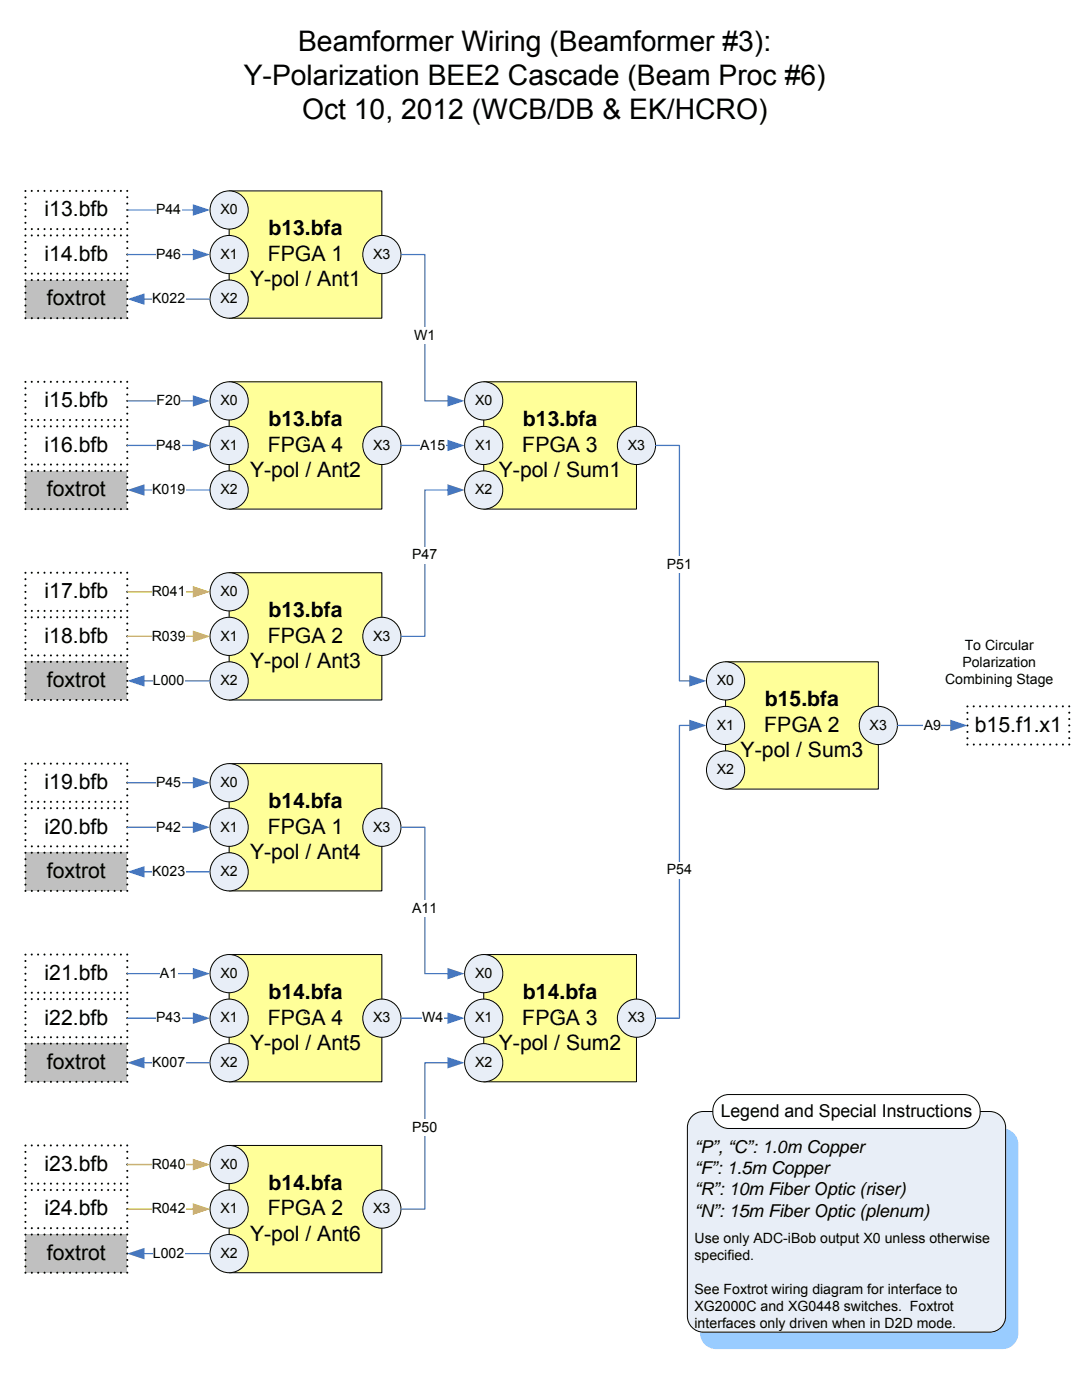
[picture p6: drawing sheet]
<svg xmlns="http://www.w3.org/2000/svg" width="216mm" height="279mm" viewBox="0 0 216 279" stroke-linecap="round" stroke-linejoin="round" font-family="sans-serif">
<path d="M45.7 38.1h30.5v25.4h-30.5z" fill="#ff9"/>
<path d="M45.7 38.1h30.5v25.4h-30.5z" fill="none" stroke="#000" stroke-width=".2"/>
<circle cx="45.7" cy="41.9" r="3.8" fill="#e8eef7"/>
<circle cx="45.7" cy="41.9" r="3.8" fill="none" stroke="#000" stroke-width=".2"/>
<circle cx="45.7" cy="59.7" r="3.8" fill="#e8eef7"/>
<circle cx="45.7" cy="59.7" r="3.8" fill="none" stroke="#000" stroke-width=".2"/>
<circle cx="45.7" cy="50.8" r="3.8" fill="#e8eef7"/>
<circle cx="45.7" cy="50.8" r="3.8" fill="none" stroke="#000" stroke-width=".2"/>
<circle cx="76.2" cy="50.8" r="3.8" fill="#e8eef7"/>
<circle cx="76.2" cy="50.8" r="3.8" fill="none" stroke="#000" stroke-width=".2"/>
<path d="M45.7 76.2h30.5v25.4h-30.5z" fill="#ff9"/>
<path d="M45.7 76.2h30.5v25.4h-30.5z" fill="none" stroke="#000" stroke-width=".2"/>
<circle cx="45.7" cy="80" r="3.8" fill="#e8eef7"/>
<circle cx="45.7" cy="80" r="3.8" fill="none" stroke="#000" stroke-width=".2"/>
<circle cx="45.7" cy="97.8" r="3.8" fill="#e8eef7"/>
<circle cx="45.7" cy="97.8" r="3.8" fill="none" stroke="#000" stroke-width=".2"/>
<circle cx="45.7" cy="88.9" r="3.8" fill="#e8eef7"/>
<circle cx="45.7" cy="88.9" r="3.8" fill="none" stroke="#000" stroke-width=".2"/>
<circle cx="76.2" cy="88.9" r="3.8" fill="#e8eef7"/>
<circle cx="76.2" cy="88.9" r="3.8" fill="none" stroke="#000" stroke-width=".2"/>
<path d="M45.7 114.3h30.5v25.4h-30.5z" fill="#ff9"/>
<path d="M45.7 114.3h30.5v25.4h-30.5z" fill="none" stroke="#000" stroke-width=".2"/>
<circle cx="45.7" cy="118.1" r="3.8" fill="#e8eef7"/>
<circle cx="45.7" cy="118.1" r="3.8" fill="none" stroke="#000" stroke-width=".2"/>
<circle cx="45.7" cy="135.9" r="3.8" fill="#e8eef7"/>
<circle cx="45.7" cy="135.9" r="3.8" fill="none" stroke="#000" stroke-width=".2"/>
<circle cx="45.7" cy="127" r="3.8" fill="#e8eef7"/>
<circle cx="45.7" cy="127" r="3.8" fill="none" stroke="#000" stroke-width=".2"/>
<circle cx="76.2" cy="127" r="3.8" fill="#e8eef7"/>
<circle cx="76.2" cy="127" r="3.8" fill="none" stroke="#000" stroke-width=".2"/>
<path d="M45.7 152.4h30.5v25.4h-30.5z" fill="#ff9"/>
<path d="M45.7 152.4h30.5v25.4h-30.5z" fill="none" stroke="#000" stroke-width=".2"/>
<circle cx="45.7" cy="156.2" r="3.8" fill="#e8eef7"/>
<circle cx="45.7" cy="156.2" r="3.8" fill="none" stroke="#000" stroke-width=".2"/>
<circle cx="45.7" cy="174" r="3.8" fill="#e8eef7"/>
<circle cx="45.7" cy="174" r="3.8" fill="none" stroke="#000" stroke-width=".2"/>
<circle cx="45.7" cy="165.1" r="3.8" fill="#e8eef7"/>
<circle cx="45.7" cy="165.1" r="3.8" fill="none" stroke="#000" stroke-width=".2"/>
<circle cx="76.2" cy="165.1" r="3.8" fill="#e8eef7"/>
<circle cx="76.2" cy="165.1" r="3.8" fill="none" stroke="#000" stroke-width=".2"/>
<path d="M45.7 190.5h30.5v25.4h-30.5z" fill="#ff9"/>
<path d="M45.7 190.5h30.5v25.4h-30.5z" fill="none" stroke="#000" stroke-width=".2"/>
<circle cx="45.7" cy="194.3" r="3.8" fill="#e8eef7"/>
<circle cx="45.7" cy="194.3" r="3.8" fill="none" stroke="#000" stroke-width=".2"/>
<circle cx="45.7" cy="212.1" r="3.8" fill="#e8eef7"/>
<circle cx="45.7" cy="212.1" r="3.8" fill="none" stroke="#000" stroke-width=".2"/>
<circle cx="45.7" cy="203.2" r="3.8" fill="#e8eef7"/>
<circle cx="45.7" cy="203.2" r="3.8" fill="none" stroke="#000" stroke-width=".2"/>
<circle cx="76.2" cy="203.2" r="3.8" fill="#e8eef7"/>
<circle cx="76.2" cy="203.2" r="3.8" fill="none" stroke="#000" stroke-width=".2"/>
<path d="M45.7 228.6h30.5v25.4h-30.5z" fill="#ff9"/>
<path d="M45.7 228.6h30.5v25.4h-30.5z" fill="none" stroke="#000" stroke-width=".2"/>
<circle cx="45.7" cy="232.4" r="3.8" fill="#e8eef7"/>
<circle cx="45.7" cy="232.4" r="3.8" fill="none" stroke="#000" stroke-width=".2"/>
<circle cx="45.7" cy="250.2" r="3.8" fill="#e8eef7"/>
<circle cx="45.7" cy="250.2" r="3.8" fill="none" stroke="#000" stroke-width=".2"/>
<circle cx="45.7" cy="241.3" r="3.8" fill="#e8eef7"/>
<circle cx="45.7" cy="241.3" r="3.8" fill="none" stroke="#000" stroke-width=".2"/>
<circle cx="76.2" cy="241.3" r="3.8" fill="#e8eef7"/>
<circle cx="76.2" cy="241.3" r="3.8" fill="none" stroke="#000" stroke-width=".2"/>
<path d="M96.5 76.2h30.5v25.4h-30.5z" fill="#ff9"/>
<path d="M96.5 76.2h30.5v25.4h-30.5z" fill="none" stroke="#000" stroke-width=".2"/>
<circle cx="96.5" cy="80" r="3.8" fill="#e8eef7"/>
<circle cx="96.5" cy="80" r="3.8" fill="none" stroke="#000" stroke-width=".2"/>
<circle cx="96.5" cy="97.8" r="3.8" fill="#e8eef7"/>
<circle cx="96.5" cy="97.8" r="3.8" fill="none" stroke="#000" stroke-width=".2"/>
<circle cx="96.5" cy="88.9" r="3.8" fill="#e8eef7"/>
<circle cx="96.5" cy="88.9" r="3.8" fill="none" stroke="#000" stroke-width=".2"/>
<circle cx="127" cy="88.9" r="3.8" fill="#e8eef7"/>
<circle cx="127" cy="88.9" r="3.8" fill="none" stroke="#000" stroke-width=".2"/>
<path d="M96.5 190.5h30.5v25.4h-30.5z" fill="#ff9"/>
<path d="M96.5 190.5h30.5v25.4h-30.5z" fill="none" stroke="#000" stroke-width=".2"/>
<circle cx="96.5" cy="194.3" r="3.8" fill="#e8eef7"/>
<circle cx="96.5" cy="194.3" r="3.8" fill="none" stroke="#000" stroke-width=".2"/>
<circle cx="96.5" cy="212.1" r="3.8" fill="#e8eef7"/>
<circle cx="96.5" cy="212.1" r="3.8" fill="none" stroke="#000" stroke-width=".2"/>
<circle cx="96.5" cy="203.2" r="3.8" fill="#e8eef7"/>
<circle cx="96.5" cy="203.2" r="3.8" fill="none" stroke="#000" stroke-width=".2"/>
<circle cx="127" cy="203.2" r="3.8" fill="#e8eef7"/>
<circle cx="127" cy="203.2" r="3.8" fill="none" stroke="#000" stroke-width=".2"/>
<path d="M144.8 132.1h30.5v25.4h-30.5z" fill="#ff9"/>
<path d="M144.8 132.1h30.5v25.4h-30.5z" fill="none" stroke="#000" stroke-width=".2"/>
<circle cx="144.8" cy="135.9" r="3.8" fill="#e8eef7"/>
<circle cx="144.8" cy="135.9" r="3.8" fill="none" stroke="#000" stroke-width=".2"/>
<circle cx="144.8" cy="153.7" r="3.8" fill="#e8eef7"/>
<circle cx="144.8" cy="153.7" r="3.8" fill="none" stroke="#000" stroke-width=".2"/>
<circle cx="144.8" cy="144.8" r="3.8" fill="#e8eef7"/>
<circle cx="144.8" cy="144.8" r="3.8" fill="none" stroke="#000" stroke-width=".2"/>
<circle cx="175.3" cy="144.8" r="3.8" fill="#e8eef7"/>
<circle cx="175.3" cy="144.8" r="3.8" fill="none" stroke="#000" stroke-width=".2"/>
<path d="M80 50.8h4.8v29.2h4.8" fill="none" stroke="#4677bf" stroke-width=".25"/>
<path d="M89.3 78.9l3.4 1.1-3.4 1.2z" fill="#4677bf"/>
<path d="M82.7 65.3h4.2v3.4h-4.2z" fill="#fff"/>
<path d="M80 88.9h9.6" fill="none" stroke="#4677bf" stroke-width=".25"/>
<path d="M89.3 87.8l3.4 1.1-3.4 1.1z" fill="#4677bf"/>
<path d="M83.8 87.2h5.1v3.4h-5.1z" fill="#fff"/>
<path d="M89.6 97.8h-4.8v29.2h-4.8" fill="none" stroke="#4677bf" stroke-width=".25"/>
<path d="M89.3 96.6l3.4 1.2-3.4 1.1z" fill="#4677bf"/>
<path d="M82.3 109.1h5v3.4h-5z" fill="#fff"/>
<path d="M80 165.1h4.8v29.2h4.8" fill="none" stroke="#4677bf" stroke-width=".25"/>
<path d="M89.3 193.2l3.4 1.1-3.4 1.2z" fill="#4677bf"/>
<path d="M82.3 179.6h5v3.4h-5z" fill="#fff"/>
<path d="M80 203.2h9.6" fill="none" stroke="#4677bf" stroke-width=".25"/>
<path d="M89.3 202.1l3.4 1.1-3.4 1.1z" fill="#4677bf"/>
<path d="M84.2 201.5h4.3v3.4h-4.3z" fill="#fff"/>
<path d="M89.6 212.1h-4.8v29.2h-4.8" fill="none" stroke="#4677bf" stroke-width=".25"/>
<path d="M89.3 210.9l3.4 1.2-3.4 1.1z" fill="#4677bf"/>
<path d="M82.3 223.4h5v3.4h-5z" fill="#fff"/>
<path d="M130.8 88.9h4.8v47h2.2" fill="none" stroke="#4677bf" stroke-width=".25"/>
<path d="M137.5 134.7l3.5 1.2-3.5 1.1z" fill="#4677bf"/>
<path d="M133.1 111h5v3.4h-5z" fill="#fff"/>
<path d="M137.8 144.8h-2.2v58.4h-4.8" fill="none" stroke="#4677bf" stroke-width=".25"/>
<path d="M137.5 143.6l3.5 1.2-3.5 1.1z" fill="#4677bf"/>
<g fill="#fff">
<path d="M133.1 172h5v3.4h-5z"/>
<path d="M5.1 38.1h20.3v7.6h-20.3z"/>
</g>
<path d="M5.1 38.1h20.3v7.6h-20.3z" fill="none" stroke="#000" stroke-width=".42" stroke-dasharray="0 1.3"/>
<path d="M25.4 41.9h13.4" fill="none" stroke="#4677bf" stroke-width=".25"/>
<path d="M38.5 40.8l3.4 1.1-3.4 1.2z" fill="#4677bf"/>
<g fill="#fff">
<path d="M31.1 40.2h5.1v3.4h-5.1z"/>
<path d="M5.1 47h20.3v7.6h-20.3z"/>
</g>
<path d="M5.1 47h20.3v7.6h-20.3z" fill="none" stroke="#000" stroke-width=".42" stroke-dasharray="0 1.3"/>
<path d="M5.1 76.2h20.3v7.6h-20.3z" fill="#fff"/>
<path d="M5.1 76.2h20.3v7.6h-20.3z" fill="none" stroke="#000" stroke-width=".42" stroke-dasharray="0 1.3"/>
<path d="M5.1 85.1h20.3v7.6h-20.3z" fill="#fff"/>
<path d="M5.1 85.1h20.3v7.6h-20.3z" fill="none" stroke="#000" stroke-width=".42" stroke-dasharray="0 1.3"/>
<path d="M5.1 114.3h20.3v7.6h-20.3z" fill="#fff"/>
<path d="M5.1 114.3h20.3v7.6h-20.3z" fill="none" stroke="#000" stroke-width=".42" stroke-dasharray="0 1.3"/>
<path d="M5.1 123.2h20.3v7.6h-20.3z" fill="#fff"/>
<path d="M5.1 123.2h20.3v7.6h-20.3z" fill="none" stroke="#000" stroke-width=".42" stroke-dasharray="0 1.3"/>
<path d="M5.1 152.4h20.3v7.6h-20.3z" fill="#fff"/>
<path d="M5.1 152.4h20.3v7.6h-20.3z" fill="none" stroke="#000" stroke-width=".42" stroke-dasharray="0 1.3"/>
<path d="M5.1 161.3h20.3v7.6h-20.3z" fill="#fff"/>
<path d="M5.1 161.3h20.3v7.6h-20.3z" fill="none" stroke="#000" stroke-width=".42" stroke-dasharray="0 1.3"/>
<path d="M5.1 190.5h20.3v7.6h-20.3z" fill="#fff"/>
<path d="M5.1 190.5h20.3v7.6h-20.3z" fill="none" stroke="#000" stroke-width=".42" stroke-dasharray="0 1.3"/>
<path d="M5.1 199.4h20.3v7.6h-20.3z" fill="#fff"/>
<path d="M5.1 199.4h20.3v7.6h-20.3z" fill="none" stroke="#000" stroke-width=".42" stroke-dasharray="0 1.3"/>
<path d="M5.1 228.6h20.3v7.6h-20.3z" fill="#fff"/>
<path d="M5.1 228.6h20.3v7.6h-20.3z" fill="none" stroke="#000" stroke-width=".42" stroke-dasharray="0 1.3"/>
<path d="M5.1 237.5h20.3v7.6h-20.3z" fill="#fff"/>
<path d="M5.1 237.5h20.3v7.6h-20.3z" fill="none" stroke="#000" stroke-width=".42" stroke-dasharray="0 1.3"/>
<path d="M25.4 50.8h13.4" fill="none" stroke="#4677bf" stroke-width=".25"/>
<path d="M38.5 49.7l3.4 1.1-3.4 1.1z" fill="#4677bf"/>
<path d="M31.1 49.1h5.1v3.4h-5.1z" fill="#fff"/>
<path d="M25.4 80h13.4" fill="none" stroke="#4677bf" stroke-width=".25"/>
<path d="M38.5 78.9l3.4 1.1-3.4 1.2z" fill="#4677bf"/>
<path d="M31.2 78.3h4.9v3.4h-4.9z" fill="#fff"/>
<path d="M25.4 88.9h13.4" fill="none" stroke="#4677bf" stroke-width=".25"/>
<path d="M38.5 87.8l3.4 1.1-3.4 1.1z" fill="#4677bf"/>
<path d="M31.1 87.2h5.1v3.4h-5.1z" fill="#fff"/>
<path d="M25.4 118.1h13.4" fill="none" stroke="#f90" stroke-width=".25"/>
<path d="M38.5 117l3.4 1.1-3.4 1.2z" fill="#f90"/>
<path d="M30.3 116.4h6.7v3.4h-6.7z" fill="#fff"/>
<path d="M25.4 127h13.4" fill="none" stroke="#f90" stroke-width=".25"/>
<path d="M38.5 125.9l3.4 1.1-3.4 1.1z" fill="#f90"/>
<path d="M30.3 125.3h6.7v3.4h-6.7z" fill="#fff"/>
<path d="M25.4 156.2h13.4" fill="none" stroke="#4677bf" stroke-width=".25"/>
<path d="M38.5 155.1l3.4 1.1-3.4 1.2z" fill="#4677bf"/>
<path d="M31.1 154.5h5.1v3.4h-5.1z" fill="#fff"/>
<path d="M25.4 165.1h13.4" fill="none" stroke="#4677bf" stroke-width=".25"/>
<path d="M38.5 164l3.4 1.1-3.4 1.1z" fill="#4677bf"/>
<path d="M31.1 163.4h5.1v3.4h-5.1z" fill="#fff"/>
<path d="M25.4 194.3h13.4" fill="none" stroke="#4677bf" stroke-width=".25"/>
<path d="M38.5 193.2l3.4 1.1-3.4 1.2z" fill="#4677bf"/>
<path d="M31.9 192.6h3.5v3.4h-3.5z" fill="#fff"/>
<path d="M25.4 203.2h13.4" fill="none" stroke="#4677bf" stroke-width=".25"/>
<path d="M38.5 202.1l3.4 1.1-3.4 1.1z" fill="#4677bf"/>
<path d="M31.1 201.5h5.1v3.4h-5.1z" fill="#fff"/>
<path d="M25.4 232.4h13.4" fill="none" stroke="#f90" stroke-width=".25"/>
<path d="M38.5 231.3l3.4 1.1-3.4 1.2z" fill="#f90"/>
<path d="M30.3 230.7h6.7v3.4h-6.7z" fill="#fff"/>
<path d="M25.4 241.3h13.4" fill="none" stroke="#f90" stroke-width=".25"/>
<path d="M38.5 240.2l3.4 1.1-3.4 1.1z" fill="#f90"/>
<g fill="#fff">
<path d="M30.3 239.6h6.7v3.4h-6.7z"/>
<path d="M193 141h20.4v7.6h-20.4z"/>
</g>
<path d="M193 141h20.4v7.6h-20.4z" fill="none" stroke="#000" stroke-width=".42" stroke-dasharray="0 1.3"/>
<path d="M179.1 144.8h10.8" fill="none" stroke="#4677bf" stroke-width=".25"/>
<path d="M189.6 143.6l3.4 1.2-3.4 1.1z" fill="#4677bf"/>
<path d="M184.3 143.1h3.5v3.4h-3.5z" fill="#fff"/>
<path d="M140.6 226.1a3.2 3.2 0 0 1 2.3-.9h57.1a3.2 3.2 0 0 1 3.2 3.2v37.7a3.2 3.2 0 0 1-3.2 3.1h-57.1a3.2 3.2 0 0 1-3.2-3.1v-37.7a3.2 3.2 0 0 1 .9-2.3z" fill-rule="evenodd" fill="#9cf"/>
<path d="M138.1 222.8a3.2 3.2 0 0 1 2.2-1h57.2a3.2 3.2 0 0 1 3.2 3.2v37.7a3.2 3.2 0 0 1-3.2 3.2h-57.2a3.2 3.2 0 0 1-3.1-3.2v-37.7a3.2 3.2 0 0 1 .9-2.2z" fill-rule="evenodd" fill="#e8eef7"/>
<path d="M138.1 222.8a3.2 3.2 0 0 1 2.2-1h57.2a3.2 3.2 0 0 1 3.2 3.2v37.7a3.2 3.2 0 0 1-3.2 3.2h-57.2a3.2 3.2 0 0 1-3.1-3.2v-37.7a3.2 3.2 0 0 1 .9-2.2z" fill="none" stroke="#000" stroke-width=".2"/>
<path d="M143.2 219.4a3.2 3.2 0 0 1 2.2-1h47a3.4 3.4 0 0 1 3.2 3.4 3.4 3.4 0 0 1-3.2 3.4h-47a3.4 3.4 0 0 1-3-2.2 3.4 3.4 0 0 1 .8-3.6z" fill-rule="evenodd" fill="#fff"/>
<path d="M143.2 219.4a3.2 3.2 0 0 1 2.2-1h47a3.4 3.4 0 0 1 3.2 3.4 3.4 3.4 0 0 1-3.2 3.4h-47a3.4 3.4 0 0 1-3-2.2 3.4 3.4 0 0 1 .8-3.6z" fill="none" stroke="#000" stroke-width=".2"/>
<path d="M5.1 55.9h20.3v7.6h-20.3z" fill="#c0c0c0"/>
<path d="M5.1 55.9h20.3v7.6h-20.3z" fill="none" stroke="#000" stroke-width=".42" stroke-dasharray="0 1.3"/>
<path d="M28.6 59.7h13.3" fill="none" stroke="#4677bf" stroke-width=".25"/>
<path d="M25.4 59.7l3.4-1.2v2.3z" fill="#4677bf"/>
<path d="M30.4 58h6.6v3.4h-6.6z" fill="#fff"/>
<path d="M5.1 94h20.3v7.6h-20.3z" fill="#c0c0c0"/>
<path d="M5.1 94h20.3v7.6h-20.3z" fill="none" stroke="#000" stroke-width=".42" stroke-dasharray="0 1.3"/>
<path d="M28.6 97.8h13.3" fill="none" stroke="#4677bf" stroke-width=".25"/>
<path d="M25.4 97.8l3.4-1.2v2.3z" fill="#4677bf"/>
<path d="M30.4 96.1h6.6v3.4h-6.6z" fill="#fff"/>
<path d="M5.1 132.1h20.3v7.6h-20.3z" fill="#c0c0c0"/>
<path d="M5.1 132.1h20.3v7.6h-20.3z" fill="none" stroke="#000" stroke-width=".42" stroke-dasharray="0 1.3"/>
<path d="M28.6 135.9h13.3" fill="none" stroke="#4677bf" stroke-width=".25"/>
<path d="M25.4 135.9l3.4-1.2v2.3z" fill="#4677bf"/>
<path d="M30.5 134.2h6.3v3.4h-6.3z" fill="#fff"/>
<path d="M5.1 170.2h20.3v7.6h-20.3z" fill="#c0c0c0"/>
<path d="M5.1 170.2h20.3v7.6h-20.3z" fill="none" stroke="#000" stroke-width=".42" stroke-dasharray="0 1.3"/>
<path d="M28.6 174h13.3" fill="none" stroke="#4677bf" stroke-width=".25"/>
<path d="M25.4 174l3.4-1.2v2.3z" fill="#4677bf"/>
<path d="M30.4 172.3h6.6v3.4h-6.6z" fill="#fff"/>
<path d="M5.1 208.3h20.3v7.6h-20.3z" fill="#c0c0c0"/>
<path d="M5.1 208.3h20.3v7.6h-20.3z" fill="none" stroke="#000" stroke-width=".42" stroke-dasharray="0 1.3"/>
<path d="M28.6 212.1h13.3" fill="none" stroke="#4677bf" stroke-width=".25"/>
<path d="M25.4 212.1l3.4-1.2v2.3z" fill="#4677bf"/>
<path d="M30.4 210.4h6.6v3.4h-6.6z" fill="#fff"/>
<path d="M5.1 246.4h20.3v7.6h-20.3z" fill="#c0c0c0"/>
<path d="M5.1 246.4h20.3v7.6h-20.3z" fill="none" stroke="#000" stroke-width=".42" stroke-dasharray="0 1.3"/>
<path d="M28.6 250.2h13.3" fill="none" stroke="#4677bf" stroke-width=".25"/>
<path d="M25.4 250.2l3.4-1.2v2.3z" fill="#4677bf"/>
<path d="M30.5 248.5h6.3v3.4h-6.3z" fill="#fff"/>
<g font-size="5.7">
<text x="59.5" y="10.2">Beamformer Wiring (Beamformer #3):</text>
<text x="48.6" y="16.9">Y-Polarization BEE2 Cascade (Beam Proc #6)</text>
<text x="60.3" y="23.7">Oct 10, 2012 (WCB/DB &amp; EK/HCRO)</text>
</g>
<g font-size="4.2">
<text x="8.9" y="43.2">i13.bfb</text>
<text x="53.6" y="47">b13.bfa</text>
<text x="8.9" y="52.1">i14.bfb</text>
<text x="53.4" y="52.1">FPGA 1</text>
<text x="49.9" y="57.2">Y-pol / Ant1</text>
<text x="9.4" y="61">foxtrot</text>
<text x="8.9" y="81.3">i15.bfb</text>
<text x="53.6" y="85.1">b13.bfa</text>
<text x="104.4" y="85.1">b13.bfa</text>
<text x="8.9" y="90.2">i16.bfb</text>
<text x="49.9" y="95.2">Y-pol / Ant2</text>
<text x="53.4" y="90.2">FPGA 4</text>
<text x="99.5" y="95.2">Y-pol / Sum1</text>
<text x="104.2" y="90.2">FPGA 3</text>
<text x="9.4" y="99.1">foxtrot</text>
<text x="8.9" y="119.4">i17.bfb</text>
<text x="53.6" y="123.2">b13.bfa</text>
<text x="8.9" y="128.3">i18.bfb</text>
<text x="53.4" y="128.3">FPGA 2</text>
<text x="9.4" y="137.2">foxtrot</text>
<text x="49.9" y="133.3">Y-pol / Ant3</text>
<text x="152.6" y="141">b15.bfa</text>
<text x="152.5" y="146">FPGA 2</text>
<text x="194.5" y="146">b15.f1.x1</text>
<text x="147.8" y="151.1">Y-pol / Sum3</text>
<text x="8.9" y="157.5">i19.bfb</text>
<text x="53.6" y="161.3">b14.bfa</text>
<text x="8.9" y="166.4">i20.bfb</text>
<text x="53.4" y="166.4">FPGA 1</text>
<text x="49.9" y="171.4">Y-pol / Ant4</text>
<text x="9.4" y="175.3">foxtrot</text>
<text x="8.9" y="195.6">i21.bfb</text>
<text x="53.6" y="199.4">b14.bfa</text>
<text x="104.4" y="199.4">b14.bfa</text>
<text x="8.9" y="204.5">i22.bfb</text>
<text x="49.9" y="209.5">Y-pol / Ant5</text>
<text x="53.4" y="204.5">FPGA 4</text>
<text x="99.5" y="209.5">Y-pol / Sum2</text>
<text x="104.2" y="204.5">FPGA 3</text>
<text x="9.4" y="213.4">foxtrot</text>
<text x="8.9" y="233.7">i23.bfb</text>
<text x="53.6" y="237.5">b14.bfa</text>
<text x="8.9" y="242.6">i24.bfb</text>
<text x="53.4" y="242.6">FPGA 2</text>
<text x="9.4" y="251.5">foxtrot</text>
<text x="49.9" y="247.6">Y-pol / Ant6</text>
</g>
<g font-size="3.5">
<text x="143.8" y="222.9">Legend and Special Instructions</text>
<text x="138.6" y="230.1">“P”, “C”: 1.0m Copper</text>
<text x="138.6" y="234.3">“F”: 1.5m Copper</text>
<text x="138.6" y="238.5">“R”: 10m Fiber Optic (riser)</text>
<text x="138.6" y="242.8">“N”: 15m Fiber Optic (plenum)</text>
</g>
<g font-size="2.8">
<text x="31.1" y="42.8">P44</text>
<text x="44" y="42.8">X0</text>
<text x="31.1" y="51.6">P46</text>
<text x="44" y="51.6">X1</text>
<text x="74.5" y="51.6">X3</text>
<text x="30.4" y="60.5">K022</text>
<text x="44" y="60.5">X2</text>
<text x="82.7" y="67.8">W1</text>
<text x="31.2" y="80.9">F20</text>
<text x="44" y="80.9">X0</text>
<text x="94.8" y="80.9">X0</text>
<text x="31.1" y="89.7">P48</text>
<text x="44" y="89.7">X1</text>
<text x="60.5" y="89.7">`</text>
<text x="74.5" y="89.7">X3</text>
<text x="83.8" y="89.7">A15</text>
<text x="94.8" y="89.7">X1</text>
<text x="125.3" y="89.7">X3</text>
<text x="30.4" y="98.6">K019</text>
<text x="44" y="98.6">X2</text>
<text x="94.8" y="98.6">X2</text>
<text x="82.3" y="111.7">P47</text>
<text x="133.1" y="113.6">P51</text>
<text x="30.3" y="119">R041</text>
<text x="44" y="119">X0</text>
<text x="30.3" y="127.8">R039</text>
<text x="44" y="127.8">X1</text>
<text x="74.5" y="127.8">X3</text>
<text x="192.5" y="129.8">To Circular</text>
<text x="30.5" y="136.7">L000</text>
<text x="44" y="136.7">X2</text>
<text x="143" y="136.7">X0</text>
<text x="188.6" y="136.6">Combining Stage</text>
<text x="192" y="133.2">Polarization</text>
<text x="143" y="145.6">X1</text>
<text x="173.5" y="145.6">X3</text>
<text x="184.3" y="145.6">A9</text>
<text x="143" y="154.5">X2</text>
<text x="31.1" y="157.1">P45</text>
<text x="44" y="157.1">X0</text>
<text x="31.1" y="165.9">P42</text>
<text x="44" y="165.9">X1</text>
<text x="74.5" y="165.9">X3</text>
<text x="30.4" y="174.8">K023</text>
<text x="44" y="174.8">X2</text>
<text x="133.1" y="174.5">P54</text>
<text x="82.3" y="182.1">A11</text>
<text x="31.9" y="195.2">A1</text>
<text x="44" y="195.2">X0</text>
<text x="94.8" y="195.2">X0</text>
<text x="31.1" y="204">P43</text>
<text x="44" y="204">X1</text>
<text x="60.5" y="204">`</text>
<text x="74.5" y="204">X3</text>
<text x="84.2" y="204">W4</text>
<text x="94.8" y="204">X1</text>
<text x="111.3" y="204">`</text>
<text x="125.3" y="204">X3</text>
<text x="30.4" y="212.9">K007</text>
<text x="44" y="212.9">X2</text>
<text x="94.8" y="212.9">X2</text>
<text x="82.3" y="226">P50</text>
<text x="30.3" y="233.3">R040</text>
<text x="44" y="233.3">X0</text>
<text x="30.3" y="242.1">R042</text>
<text x="44" y="242.1">X1</text>
<text x="74.5" y="242.1">X3</text>
<text x="30.5" y="251">L002</text>
<text x="44" y="251">X2</text>
<text x="138.6" y="248.1">Use only ADC-iBob output X0 unless otherwise</text>
<text x="138.6" y="251.5">specified.</text>
<text x="138.6" y="258.2">See Foxtrot wiring diagram for interface to</text>
<text x="138.6" y="261.6">XG2000C and XG0448 switches. Foxtrot</text>
<text x="138.6" y="265">interfaces only driven when in D2D mode.</text>
</g>
</svg>
